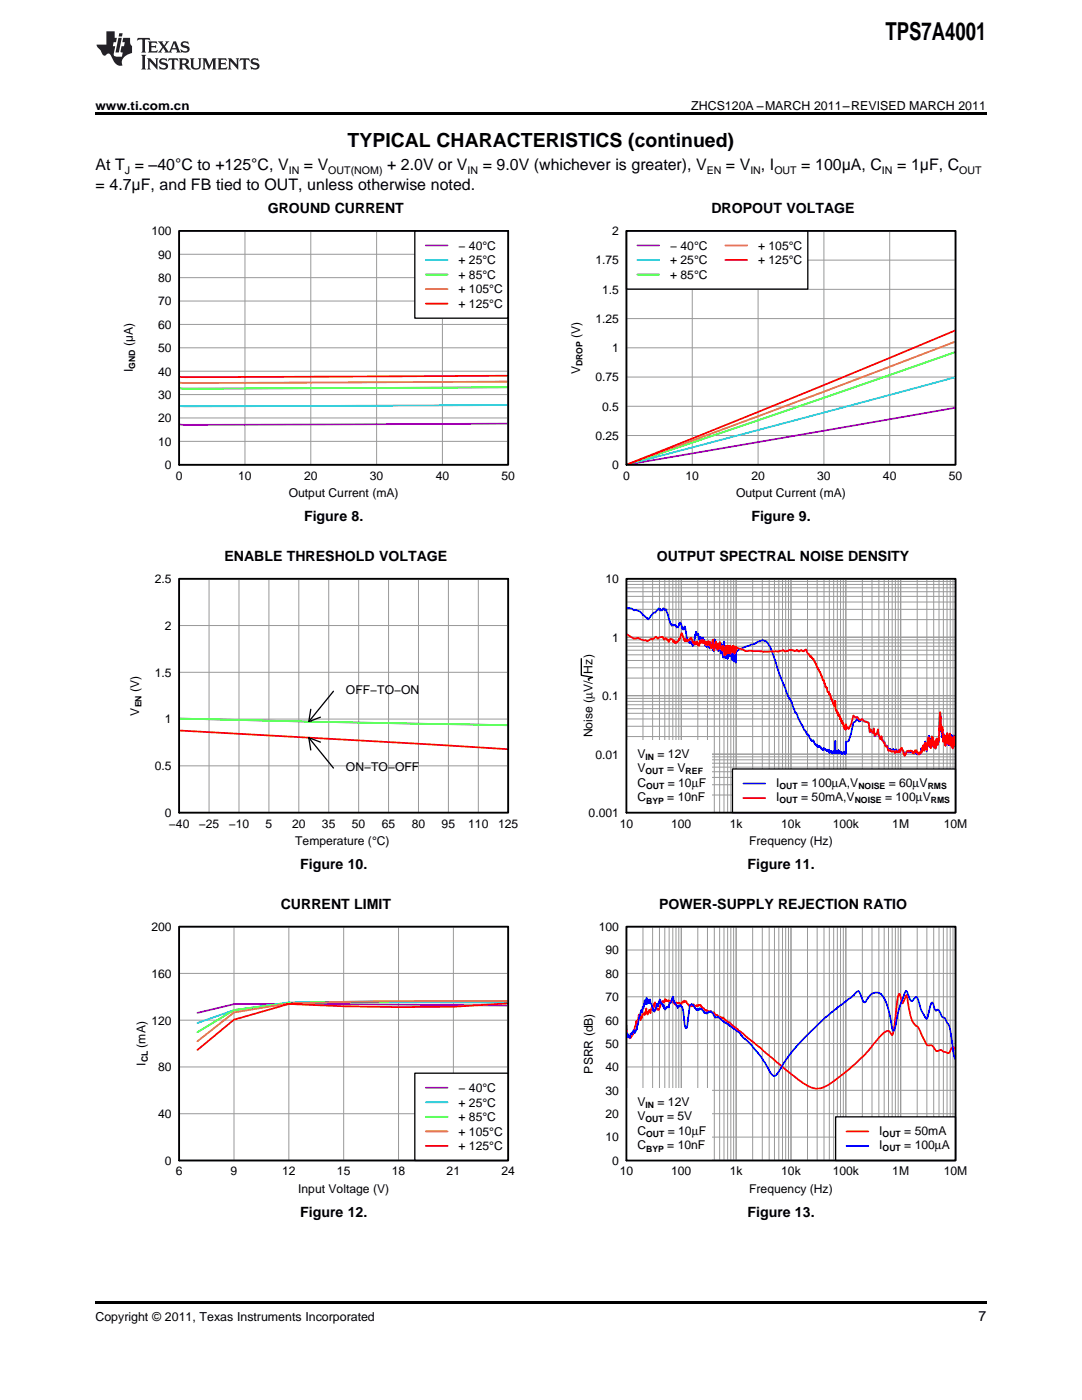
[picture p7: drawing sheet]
<svg xmlns="http://www.w3.org/2000/svg" width="216mm" height="279mm" viewBox="0 0 216 279" stroke-linecap="round" stroke-linejoin="round" font-family="sans-serif">
<g fill="#231f20">
<path d="M27.5 7.6l-.1 .5 .4-.2h.6v.1v2.1l-.2 .4h1l-.3-.4v-2.1l.1-.1h.5l.5 .2-.2-.5zM29.5 8.3l.2 .3v1.5l-.2 .4h1.8l.2-.6a1.04 1.04 0 0 1-1.3 .2v-.7h.6l.3 .2v-.6l-.3 .2h-.6v-.6l.8-.1 .4 .3-.2-.5zM31.5 8.3l.9 1.1-.9 1.1h.8l-.2-.2 .5-.7 .4 .7-.2 .2h1.5l-.1-.2 .1-.4h.9l.1 .4-.2 .2h1l-.3-.3-.7-1.9h-.5l-.9 2-.8-1 .9-1h-.8l.1 .3-.3 .5-.4-.6 .2-.2zM34.7 8.6l.4 1h-.7zM36.3 8.4a.63 .63 0 0 0-.2 .7 .63 .63 0 0 0 .6 .4l.6 .2 .1 .2a.75 .75 0 0 1-.7 .4 .75 .75 0 0 1-.6-.5l.1 .7 .1-.1a1.11 1.11 0 0 0 1.5-.6 1.13 1.13 0 0 0-1.2-.8l-.1-.4a1.04 1.04 0 0 1 1.2 .2l-.2-.5-.1 .1-.5-.2zM28.2 10.9l.2 .4v2.2l-.2 .4h1l-.3-.4v-2.2l.3-.4zM29.3 11.6l.3 .4v1.5l-.3 .4h.8l-.2-.4v-1.3l1.5 1.7v-1.9l.2-.4h-.7l.2 .4v.9l-1.1-1.3zM32 11.8a.62 .62 0 0 0-.2 .7 .62 .62 0 0 0 .6 .4l.6 .1 .1 .3a.76 .76 0 0 1-.7 .3 .76 .76 0 0 1-.6-.4l.1 .7 .1-.1a1.11 1.11 0 0 0 1.5-.6 1.13 1.13 0 0 0-1.2-.8l-.1-.4a1.04 1.04 0 0 1 1.2 .2l-.2-.6-.1 .1-.5-.1zM33.7 11.6l-.2 .6a.61 .61 0 0 1 .8-.3v1.6l-.2 .4h.9l-.2-.4v-1.6a.63 .63 0 0 1 .8 .3l-.2-.6zM35.6 11.6l.3 .4v1.5l-.3 .4h1l-.2-.2v-.8l.5 .2a.76 .76 0 0 0 1.2 .7l-1-1a.58 .58 0 0 0 .6-.5 .58 .58 0 0 0-.5-.6zM36.4 11.9h.1a.45 .45 0 0 1 .5 .1 .45 .45 0 0 1 .1 .5l-.7 .2zM37.9 11.6l.2 .2a2.17 2.17 0 0 0 .3 1.9 .99 .99 0 0 0 1.6-.6v-1.1l.2-.4h-.7l.2 .2a1.92 1.92 0 0 1-.2 1.8 .6 .6 0 0 1-.9-.5v-1.1l.2-.4zM40.4 11.6l.2 .4v1.5l-.2 .4h.7l-.2-.4v-1.4l.8 1.8 .8-1.8v1.4l-.2 .4h.9l-.2-.4v-1.5l.2-.4h-.8l-.6 1.5-.6-1.5zM43.4 11.6l.2 .4v1.5l-.2 .4h1.8l.2-.6a1.04 1.04 0 0 1-1.3 .1v-.6h.5l.4 .2v-.6l-.4 .2h-.5v-.7h.8l.3 .3-.1-.6zM45.5 11.6l.2 .4v1.5l-.2 .4h.7l-.2-.4v-1.3l1.5 1.7v-1.9l.2-.4h-.7l.2 .4v.9l-1.1-1.3zM47.9 11.6l-.1 .6a.61 .61 0 0 1 .8-.3v1.6l-.3 .4h1l-.3-.4 .1-1.6a.63 .63 0 0 1 .7 .3l-.1-.6zM50.2 11.8a.62 .62 0 0 0-.2 .7 .62 .62 0 0 0 .6 .4l.6 .1 .2 .3a.76 .76 0 0 1-.8 .3 .76 .76 0 0 1-.6-.4l.1 .7 .2-.1a1.11 1.11 0 0 0 1.5-.6 1.13 1.13 0 0 0-1.3-.8l-.1-.4a1.04 1.04 0 0 1 1.2 .2l-.1-.6-.2 .1-.5-.1z"/>
<path d="M21.2 6.3v2.6h-1.9l.1 .4 .7 .9a.91 .91 0 0 0 1 .8 .56 .56 0 0 1 .5-.3 .56 .56 0 0 1 .5 .3l.4 .8a1.53 1.53 0 0 0 1.9 1.2 1.54 1.54 0 0 1 1-2.1l.9-.3v-1.4a1.52 1.52 0 0 1-.3-1.6h-1.4l-.2 .8h.5l-.2 .8h-.4l-.2 1v.2l.4 .1-.2 .8a1.93 1.93 0 0 1-1.6-.3l.3-1.8h-.5l.2-.8h.4l.2-.8h-.4v-1.3zM23.6 7.6l-.6 2.9h.7l.6-2.9zM23.8 6.6l-.1 .7h.6l.2-.7z"/>
</g>
<path d="M35.7 46.1h65.7v46.6h-65.7z" fill="none" stroke="#000" stroke-width=".26"/>
<g fill="none" stroke="#999" stroke-width=".2">
<path d="M35.7 46.1h65.7v46.6h-65.7zM35.7 55.4h65.7M35.7 50.7h65.7M48.9 46.1v46.6M62 46.1v46.6M75.1 46.1v46.6M88.3 46.1v46.6M35.7 78.7h65.7M35.7 74.1h65.7M35.7 69.4h65.7M35.7 64.7h65.7M35.7 60.1h65.7"/>
<path d="M35.7 88.1h65.7M35.7 83.4h65.7"/>
</g>
<path d="M101.4 84.5l-64.3 .3-1.4-.2" fill="none" stroke="#9400d3" stroke-width=".35"/>
<path d="M101.4 80.8l-64.3 .3-1.4-.1" fill="none" stroke="#00bfff" stroke-width=".35"/>
<path d="M101.4 77.3l-59.1 .2-5.9 .1-.7-.2" fill="none" stroke="#0f0" stroke-width=".35"/>
<path d="M101.4 76.2l-64.3 .2-1.4-.1" fill="none" stroke="#ee7600" stroke-width=".35"/>
<path d="M101.4 75l-64.3 .3-1.4-.2" fill="none" stroke="#f00" stroke-width=".35"/>
<path d="M82.8 46.1h18.6v17.4h-18.6z" fill="#fff"/>
<path d="M82.8 46.1h18.6v17.4h-18.6zM125 46.1h65.7v46.6h-65.7z" fill="none" stroke="#000" stroke-width=".26"/>
<path d="M85 49h4.3M190.7 81.4l-65.7 11.3" fill="none" stroke="#9400d3" stroke-width=".35"/>
<path d="M85 51.9h4.3M190.7 75.3l-65.7 17.4" fill="none" stroke="#00bfff" stroke-width=".35"/>
<path d="M85 54.8h4.3M190.7 70.2l-26.3 9.2-39.4 13.3" fill="none" stroke="#0f0" stroke-width=".35"/>
<path d="M85 57.7h4.3M190.7 68.1l-26.3 10.1-39.4 14.5" fill="none" stroke="#ee7600" stroke-width=".35"/>
<path d="M85 60.6h4.3M190.7 65.9l-26.3 11-39.4 15.8" fill="none" stroke="#f00" stroke-width=".35"/>
<path d="M35.7 46.1h65.7v46.6h-65.7z" fill="none" stroke="#000" stroke-width=".35"/>
<path d="M125 46.1h65.7v46.6h-65.7zM125 57.7h65.7M125 51.9h65.7M138.1 46.1v46.6M151.3 46.1v46.6M164.4 46.1v46.6M177.5 46.1v46.6M125 75.2h65.7M125 69.4h65.7M125 63.6h65.7M125 86.9h65.7M125 81.1h65.7" fill="none" stroke="#999" stroke-width=".2"/>
<path d="M125 46.1h36.2v11.6h-36.2z" fill="#fff"/>
<path d="M125 46.1h36.2v11.6h-36.2zM35.7 115.5h65.7v46.7h-65.7zM125 115.5h65.7v46.7h-65.7zM66.5 138l-4.9 6M116 131.4v3.4l2.2 .4-.8 .3 .1 .3M61.6 147.2l4.9 6.1M62 141.6l-.4 2.4 2.3-.9M63.9 148.1l-2.3-.9 .4 2.5" fill="none" stroke="#000" stroke-width=".26"/>
<path d="M127.2 49h4.3" fill="none" stroke="#9400d3" stroke-width=".35"/>
<path d="M127.2 51.9h4.3" fill="none" stroke="#00bfff" stroke-width=".35"/>
<path d="M127.2 54.8h4.3M35.7 143.4l65.8 1.3" fill="none" stroke="#0f0" stroke-width=".35"/>
<path d="M144.7 49h4.4" fill="none" stroke="#ee7600" stroke-width=".35"/>
<path d="M144.7 51.9h4.4M125 126.5l1.5 1 .8-.2 1.3 .5 .2-.1a.61 .61 0 0 0 1-.1l.2-.1 .2 .1 .7-.5 .3 .4 .4-.3 .4-.1 .1 .1 .1-.1 .3 .6 .2-.3h.3l.2 .4 .2-.1 .1 .4 .2-.5 .2-.1 .3 .2 .2 .5 .1-.4 .2 .6 .1-.2 .2 .1 .1-.3 .2 .1 .2-.6 .1 .1 .5-1.2 .6 1.6 .1-.5 .2 .4 .1-.2 .2 .2 .1-.3 .2 .1 .3-.5 .6 1.3v-.4l.2 .5 .3-.5v.4l.1-.5 .3 .9 .1-.2v.2l.2-1.1 .1 .5 .1-.3 .1 .2 .2-.5 .1 .7 .3-.5 .2 .8 .2-.6 .2 .6 .1-.2v.2l.1-.7 .2 .4v-.3l.2 1.2 .1-.6 .2 .7 .2-1.8 .2 2.2 .1-1 .1 .5 .1-1.2 .4 1.6 .1-1.2 .2 .9 .1-1.3 .2 1.4 .2-.5 .1 .8 .1-.5v.4v-.3l.1 .2v-.8l.1 1.2 .1-.6 .1 1.4 .1-.9v.8l.1-1.8 .1 1.6v-1.2l.1 .9 .1-1.3 .2 1.5 .2-1.5 .1 .9 .1-.8 .1 1.5v-1.5l.3 1v-.7l.1 .8 .1-1.2v1.2l.1-1.2 .2 1.6v-1.1l.1 .5 .1-.4v.4l.1-.9v.2l1.9 .8 .7-.1 2.8 .2h3.1a1.25 1.25 0 0 1 1.3-.1l.9-.3 .1 .1h.6l.3 .1 .5-.1a.41 .41 0 0 0 .7 0l.6 .2 .4-.4 .8 1.4 .2-.1 .5 .6 1.4 2.7 .5 1.5h.1l.4 1.4h.1l.2 .2 .1 .8 .2 .1 .1-.1 .1 .5h.2l.2 1.1 .7 1.2 .1-1 .1 1.9v-.2l.2 .6 .1-.1 .1 .6 .1-.1 .1 .3 .1-.1 .1 .7 .1-.2 .2 .6h.1l.1 .6 .1-.3v.3l.1-.1 .1 .6v-.1l.2 .5v-.2l.1 .4 .1-1.1v.3l.5 .7 .5-1 .5-1.7 .4 .4 .4-.1 .3 .5 .3 .1 .3-.2 .3 .4 1 .3 .3 1.9 .2-.5 .4 .7 .1-.9 .2 1.4 .4-.4h.1l.2-.9 .1 1.2 .3 .8h.2l.1-.6 .1 .9 .5 .5 .1 .6 .5 .1 .2 .8h.2l.1-.2 .1 .3 .3 .1 .2-.1 .3 .1v.3l.3-.5 .2 .3h.3l.1-.4 .1 .4 .2-.7 .1 .1 .1-.3 .6 1.6 .4-.8 .1 .1 .2-.3 .2 .2v-.1l.3-.1 .2 .1 .2 .4 .2-.2 .2 .1 .1-.5 .2 .3 .1-.3v.5l.2-.1 .2 .5 .1-.2 .1 .1 .1-.4 .2 .2 .1-.5v.3v-.2l.1 .1 .1-.9v.4l.1-.1 .1-.7 .1 1.1v-1l.1 .7 .2-1.3v1.1l.1 .1v-.7l.1 .9h.1v-1.3l.1 .6v-.1l.1-1.5 .1 1.4v-1.5l.1 1.4 .1 .2v-1.2v1.4l.1-1.2 .1 1.5 .2-2.3 .1 1.4 .1-1.3v1.4l.1 .3v-.7v.7l.2-.9v1.3l.1-.6 .1 .6v-.7l.1 .8 .2-1.8v1v-.1l.1-.9v.9v.1l.1-.9v1l.2-1.3v.5v-.1l.3-5.6 .2 3.7 .1-.4v.7l.1-1 .2 2.9 .1-1.2 .1 1v-1.1l.2 2.1 .1-1.9 .2 1.4v-1.5l.1 1v-1.5l.2 1.9v-1.2v1.5l.1-1.6 .1 1.5v-1.4l.1 1.6 .1-2.2 .1 2.4v-1.6l.1 1.3 .1-1.4v1.4v-1.1l.2 2 .1-1.5 .1 1v-1.4v1.1v-1.7l.2 1.9 .1-1.5v1.3l.1-.9M35.7 145.8l65.8 3.7" fill="none" stroke="#f00" stroke-width=".35"/>
<path d="M125 46.1h65.7v46.6h-65.7zM35.7 115.5h65.7v46.7h-65.7z" fill="none" stroke="#000" stroke-width=".35"/>
<g fill="none" stroke="#999" stroke-width=".2">
<path d="M35.7 115.5h65.7v46.7h-65.7zM41.7 115.5v46.7M47.7 115.5v46.7M53.7 115.5v46.7M59.6 115.5v46.7M65.6 115.5v46.7M71.6 115.5v46.7M77.5 115.5v46.7M83.5 115.5v46.7M89.5 115.5v46.7M95.4 115.5v46.7M125 115.5h65.7v46.7h-65.7z"/>
<path d="M125 119h65.7M125 118.1h65.7M125 117.3h65.7M125 116.6h65.7M125 116h65.7M128.3 115.5v46.7M130.2 115.5v46.7M131.6 115.5v46.7M132.6 115.5v46.7M133.5 115.5v46.7M134.2 115.5v46.7M134.9 115.5v46.7"/>
<path d="M135.4 115.5v46.7M135.9 115.5v46.7M139.2 115.5v46.7M141.2 115.5v46.7M142.5 115.5v46.7M143.6 115.5v46.7M144.5 115.5v46.7M145.2 115.5v46.7M145.8 115.5v46.7M146.4 115.5v46.7M146.9 115.5v46.7M150.2 115.5v46.7"/>
<path d="M152.1 115.5v46.7M153.5 115.5v46.7M154.5 115.5v46.7M155.4 115.5v46.7M156.1 115.5v46.7M156.8 115.5v46.7M157.3 115.5v46.7M157.8 115.5v46.7M161.1 115.5v46.7M163.1 115.5v46.7M164.4 115.5v46.7M165.5 115.5v46.7"/>
<path d="M166.3 115.5v46.7M167.1 115.5v46.7M167.7 115.5v46.7M168.3 115.5v46.7M168.8 115.5v46.7M172.1 115.5v46.7M174 115.5v46.7M175.4 115.5v46.7M176.4 115.5v46.7M177.3 115.5v46.7M178 115.5v46.7M178.7 115.5v46.7"/>
<path d="M179.2 115.5v46.7M179.7 115.5v46.7M183 115.5v46.7M184.9 115.5v46.7M186.3 115.5v46.7M187.4 115.5v46.7M188.2 115.5v46.7M189 115.5v46.7M189.6 115.5v46.7M190.2 115.5v46.7M35.7 134.2h65.7M35.7 124.8h65.7"/>
<path d="M125 140h65.7M125 139.4h65.7M125 138.8h65.7M125 135.3h65.7M125 133.3h65.7M125 131.8h65.7M125 130.7h65.7M125 129.8h65.7M125 129h65.7M125 128.3h65.7M125 127.7h65.7M125 127.2h65.7"/>
<path d="M125 123.7h65.7M125 121.6h65.7M125 120.1h65.7M35.7 152.8h65.7M35.7 143.5h65.7M125 158.7h65.7M125 156.6h65.7M125 155.2h65.7M125 154h65.7M125 153.1h65.7M125 152.3h65.7M125 151.6h65.7"/>
<path d="M125 151h65.7M125 150.5h65.7M125 147h65.7M125 144.9h65.7M125 143.5h65.7M125 142.4h65.7M125 141.4h65.7M125 140.6h65.7"/>
</g>
<path d="M125 121.4l.6-.1 .5 .1 .4 .4 .4-.1a1.72 1.72 0 0 1 1.4 1l1 .9 1.1-1.3h.3l.7-.9 .2 .3 .1-.2 .1 .4 .2-.2 .1 .1 .3-.4 .1 .2 .1-.2 .1 .4h.1l.2-.2 .6 2.3 .4 1 .1-.3 .4 .2 .2-.1 .4 .5 .2-.1 .2-.6 .1 .1 .2-.4 .4 1.4v-.2l.2 .2 .2-.6 .5 2.7 .1 .2h.2v.3l.1-.2 .1 .4 .1-.3h.1v.3l.1-.4v.2l.1-.1 .2 .8 .2-.1 .1-.4 .4-2.3 .1 .7 .2-.4 .1 .4v-.3l.2 1.2 .3-.6 .2 .9 .3-.8 .4 1.7 .1-.3 .2 .5 .2-1 .4 1.3 .1-1 .1 .5 .1-.7v.4l.1-.3 .1 .9v-.1l.1 .2v-.3l.2 1 .2-2.4 .1 1.6v-.2l.1 .4 .1-.8 .3 1v-.4l.1 .4v-.2v.5l.1-.6 .1 .6 .1-.2 .2-1.4 .1 2.1 .1-1.8 .3 2.6 .2-3.1 .3 3.3 .1-1.6 .1 .9 .1-.8 .1 1.6 .2-1.4 .1 .9 .1-.9 .1 .8 .1-.9 .2 1.6 .1-2 .1 1.8v-1.6l.1 2.1 .1-1.3 .1 1.3v-1.4l.1 1.3 .1-1.4 .1 1.9 .1-2.2 .5-.5 2.5-1 .8-.2 .5-.4 .5-.1a1.43 1.43 0 0 1 1.9 1l2.1 6.2 1 2.2a5.5 5.5 0 0 0 1 2.4l.9 2.4 .5 .6 1.3 3 .4 .3 .3 .6h.2l.3 .9 .4 .4 .3-.1 .3 .7 .3 .3 .1-.2 .2 .5 .2-.3 .1 .3 .2-.1 .2 .4v-.1l.2 .3 .3-.3 .1 .3 .1-.2 .4 .4 .1-.2 .2 .2 .1-.1 .1 .6 .1-.4 .1 .2 .1-.2 .3 .5 .1-.5 .1 .2 .1-.2 .2 .3 .1-2.3v2.1h.1l.1 .3 .1-.3 .2 .4 .1-.6 .2 .5 .1-.3 .2 .3v-.3l.3 .5 .2-.4 .1 .2v-.3l.2 .3v-.3l.1 .5 .1-2.4 .5-.2 1-3.7 .4-.2 .4-.6 .3 .6 .6-.4 .3 .4h.6l.4 .3 .3 1.9 .2-.5 .2 .5h.2l.1-.8 .2 1.6 .4-.5h.1l.2-.9 .1 1.2 .2 .1 .1 .5 .2 .1 .1-.5 .1 .7h.1l.4 .4 .1 .6 .5 .2 .2 .8 .1-.1 .1 .1 .1-.2 .1 .2 .2 .1 .3-.3 .3 .4 .3-.4 .4 .6 .2-.4 .2 .5 .1-.5h.1l.2-.3v.4h.2l.1 .5 .1-.2 .1 .6 .4-.7v.1l.4-.2 .1 .2v-.1l.3 .1 .2-.3 .3 .6 .1-.2 .1 .2h.1l.1-.6v.2l.3-.1 .1 .6 .1-.1 .2 .1 .1-.2 .1 .2 .3-.5v-.7l.2 .5 .1-.6v.5h.1l.1-.9 .1 .8v-1.1l.1 .8 .2-1.3v1.1l.1 .3v-.6l.1 1.1 .1-1.4v.6l.1-.4 .1-1.4 .1 1.2v-1.7l.1 1.8 .1-1.3v.2v1.5l.1 .1v-1.2l.1 1.3 .1-1.9 .1 1v-1.4l.1 1.6 .1-1.4 .1 1.9v-1.1v.9l.2-.7v1.1l.1-.5 .1 .5v-.5l.1 .7 .2-1.9v.9l.1-1.1v1.2l.1-.9v1l.2-1.2v.5l.3-5.6 .3 4.8 .1-1.2 .1 .7 .1-.7v1.8l.1-.7v.8v-1l.1 .8v-1l.3 2.1v-1.4l.1 1.3 .1-1.6 .1 .9v-1.6v1.5l.1-1.2 .1 1.6v-1.2v1.7l.1-2 .1 1.9 .2-1.9 .1 1.8v-1.6l.1 1.4v-1.3v1.2l.1-1.5 .1 2.1v-.8v1.2l.1-1.5 .1 1.6 .1-2.5 .1 2.1 .1-1.7 .1 1.4 .1-.7" fill="none" stroke="#00f" stroke-width=".35"/>
<path d="M146.2 153.5h44.5v8.7h-44.5z" fill="#fff"/>
<path d="M146.2 153.5h44.5v8.7h-44.5z" fill="none" stroke="#000" stroke-width=".26"/>
<path d="M148.3 156.4h4.4" fill="none" stroke="#00f" stroke-width=".35"/>
<path d="M148.3 159.3h4.4" fill="none" stroke="#f00" stroke-width=".35"/>
<path d="M125 147.7h17v14.5h-17z" fill="#fff"/>
<path d="M125 115.5h65.7v46.7h-65.7z" fill="none" stroke="#000" stroke-width=".35"/>
<path d="M35.7 184.9h65.7v46.7h-65.7z" fill="none" stroke="#000" stroke-width=".26"/>
<path d="M35.7 184.9h65.7v46.7h-65.7zM35.7 194.3h65.7M46.7 184.9v46.7M57.6 184.9v46.7M68.6 184.9v46.7M79.5 184.9v46.7M90.5 184.9v46.7M35.7 212.9h65.7M35.7 203.6h65.7M35.7 222.3h65.7" fill="none" stroke="#999" stroke-width=".2"/>
<path d="M101.4 200.7l-43.8-.4-10.9 .1-7.3 1.7" fill="none" stroke="#9400d3" stroke-width=".35"/>
<path d="M101.4 200.1h-43.8l-10.9 1.5-7.3 2.6" fill="none" stroke="#00bfff" stroke-width=".35"/>
<path d="M101.4 199.8l-32.8 .1-11 .3-10.9 1.4-7.3 4.4" fill="none" stroke="#0f0" stroke-width=".35"/>
<path d="M101.4 199.7a1400 1400 0 0 0-43.8 .5l-10.9 1.9-7.3 5.7" fill="none" stroke="#ee7600" stroke-width=".35"/>
<path d="M101.4 200.2l-10.9 .7-11 .1-10.9-.2-11-.4-10.9 3.1-7.3 6" fill="none" stroke="#f00" stroke-width=".35"/>
<path d="M82.8 214.2h18.6v17.4h-18.6z" fill="#fff"/>
<path d="M125 184.9h65.7v46.7h-65.7zM82.8 214.2h18.6v17.4h-18.6z" fill="none" stroke="#000" stroke-width=".26"/>
<path d="M85 217.1h4.3" fill="none" stroke="#9400d3" stroke-width=".35"/>
<path d="M85 220h4.3" fill="none" stroke="#00bfff" stroke-width=".35"/>
<path d="M85 222.9h4.3" fill="none" stroke="#0f0" stroke-width=".35"/>
<path d="M85 225.8h4.3" fill="none" stroke="#ee7600" stroke-width=".35"/>
<path d="M125 204.6l.1 2.4 .1-.5 .2 .5 .1-.3 .1 .5 .1-.4 .2 .3v-.5l.1 .2 .2-.4h.1l.6-2.6 .1 .3 .3-.5v.1l.2-1.2v.7l.2-.3 .1 .7 .1-.6 .2 .2 .1-.9 .2 .2 .1-.3 .1 .4 .4-1.3v.8l.1-.1 .1 .5 .4-1 .2 .7 .2-1h.1l.1-.4 .1 .2 .4-.9 .1 1h.2l.1 .4 .2-.1 .1 .2 .6-1.7 .1 .2 .2-.4 .1 .4 .3-.7 .2 .4 .1-.2 .1 .2 .3-.2 .2 .5 .1-.2v.1l.3-.3 .2 .1 .2 .4 .4 .3 .2-.4 .2 .1 .3-.1 .4 .4 .3-.6 .2 .2 .1-.4 .2 .2 .2-.1 .5 .9 .2-.1 .4 .2 .4-.4 .2 .4 .4-.2 .3 .2 .1-.2 .3 .1 .1-.1 .1 .2h.1l.2 .4h.3l.2 .4 .2-.1 .1 .3 .1-.2 .1 .2h.3a.61 .61 0 0 1 .7 .4l.2-.2 .1 .1a.65 .65 0 0 0 .7 .5l.1 .3 .4 .1 .1-.1 .3 .3 .2-.1 .9 .9a.9 .9 0 0 1 .9 .5l5.9 4.8 .8 .8 6.3 5.2 2 1.4 .8 .3 1 .3 1.4-.3 1.1-.6 4-3 3.2-2.9 3-3.6 1.3-1.1a1.02 1.02 0 0 1 1.1 .8 13.4 13.4 0 0 0 .8-4.8l.3-2.2 .3-1.2 .2 .2 .4 1.6 .9-1.6a16 16 0 0 0 1.3 5.5l.3 .4a3.8 3.8 0 0 1 1.5 2.3l.5 1a.94 .94 0 0 0 1.4 .8l.4 .5a.71 .71 0 0 0 1.1 .5 .73 .73 0 0 1 .9 .3l.4 .1a.5 .5 0 0 0 .6 .2 .5 .5 0 0 0 .3-.5 .55 .55 0 0 1 .8-.6l.3 .6M85 228.7h4.3" fill="none" stroke="#f00" stroke-width=".35"/>
<path d="M35.7 184.9h65.7v46.7h-65.7z" fill="none" stroke="#000" stroke-width=".35"/>
<g fill="none" stroke="#999" stroke-width=".2">
<path d="M125 184.9h65.7v46.7h-65.7zM125 198.9h65.7M125 194.3h65.7M125 189.6h65.7M128.3 184.9v46.7M130.2 184.9v46.7M131.6 184.9v46.7M132.6 184.9v46.7M133.5 184.9v46.7M134.2 184.9v46.7M134.9 184.9v46.7M135.4 184.9v46.7"/>
<path d="M135.9 184.9v46.7M139.2 184.9v46.7M141.2 184.9v46.7M142.5 184.9v46.7M143.6 184.9v46.7M144.5 184.9v46.7M145.2 184.9v46.7M145.8 184.9v46.7M146.4 184.9v46.7M146.9 184.9v46.7M150.2 184.9v46.7M152.1 184.9v46.7"/>
<path d="M153.5 184.9v46.7M154.5 184.9v46.7M155.4 184.9v46.7M156.1 184.9v46.7M156.8 184.9v46.7M157.3 184.9v46.7M157.8 184.9v46.7M161.1 184.9v46.7M163.1 184.9v46.7M164.4 184.9v46.7M165.5 184.9v46.7M166.3 184.9v46.7"/>
<path d="M167.1 184.9v46.7M167.7 184.9v46.7M168.3 184.9v46.7M168.8 184.9v46.7M172.1 184.9v46.7M174 184.9v46.7M175.4 184.9v46.7M176.4 184.9v46.7M177.3 184.9v46.7M178 184.9v46.7M178.7 184.9v46.7M179.2 184.9v46.7"/>
<path d="M179.7 184.9v46.7M183 184.9v46.7M184.9 184.9v46.7M186.3 184.9v46.7M187.4 184.9v46.7M188.2 184.9v46.7M189 184.9v46.7M189.6 184.9v46.7M190.2 184.9v46.7M125 217.6h65.7M125 212.9h65.7M125 208.3h65.7"/>
<path d="M125 203.6h65.7M125 226.9h65.7M125 222.3h65.7"/>
</g>
<path d="M125 207.1l.2-.8 .2 .7 .1-.3 .2 .4 .1-.8 .2-.1 .1 .3 .1-.6 .3-.3 .2 .6 .3-.9 .1 .1 .4-2.7 .2-.1 .3-1.1 .1 .6 .1-.1v-1.1l.2 .4 .2-1.7 .2 .8 .2-1.3 .1 1.3 .3-.9 .2 .7 .1-.8 .1 .8 .4 .7 .1 .7v-.3l.3 .6 .5-1.6 .2 .5 .4-1.4 .2 .8 .3 .1 .1 .6 .1-.3 .1 .7 .1-.1 .2 .3v-.4l.3-.2 .1 .2 .2-.3 .1 .2 .1-.9 .1 .1 .1-.1 .5-1.2 .2 1.2v-.2l.7 1.3 .1-.3 .2 .1 .2-.4 .4 .3 .3 1.1 .2 2.5 .2 .7h.2l.2-.6 .5-4 .3-.2 .4 .2 .2 .5 .4 .5 .1-.2 .1 .1 .2-.1 .2 .1v-.3l.3 .3 .1-.2 .2 .4 .3 .1 .1 .4 .2-.1 .2 .2v-.2l.2 .1 .1-.2h.5l.1-.2 .8 1.3h.5l.1-.2 .2 .3 .9 .6 .1 .2h.2l.2 .3 .5 .1 .2 .4 1.9 1.2 .8 1.1 1.2 1 2.1 2.4 1.4 2.3a3.4 3.4 0 0 0 1.6 2l.8-.9 2.2-3.5 2.8-3.2 4.2-4.1 5.2-4 1.1-1.1a.4 .4 0 0 1 .4-.2 .4 .4 0 0 1 .3 .5l.7 1.7h.4l.2-.5a2.33 2.33 0 0 1 1.7-1.4h.7a3.3 3.3 0 0 1 1.7 2.6l1 4.6 .3 .4 .2-.4 .2-.7a20.7 20.7 0 0 1 2.1-6.8l.2 .2 .3 .6a1.42 1.42 0 0 0 .7 1.2l.3-.4a.49 .49 0 0 1 .6-.4 .49 .49 0 0 1 .3 .6 7.2 7.2 0 0 0 1.7 3.7l.8-2.7 .3-.5 .7 1.6a.46 .46 0 0 1 .6-.1 .46 .46 0 0 1 .3 .4l.1 .4a.96 .96 0 0 0 .9 .8l.5 1a2.69 2.69 0 0 1 .6 2l.4 2.4a6.5 6.5 0 0 0 .6 2.8" fill="none" stroke="#00f" stroke-width=".35"/>
<path d="M166.7 222.9h24v8.7h-24z" fill="#fff"/>
<path d="M166.7 222.9h24v8.7h-24z" fill="none" stroke="#000" stroke-width=".26"/>
<path d="M168.9 225.8h4.4" fill="none" stroke="#f00" stroke-width=".35"/>
<path d="M168.9 228.7h4.4" fill="none" stroke="#00f" stroke-width=".35"/>
<path d="M125 217.1h17v14.5h-17z" fill="#fff"/>
<path d="M125 184.9h65.7v46.7h-65.7z" fill="none" stroke="#000" stroke-width=".35"/>
<path d="M19 259.7h177.8v.5h-177.8z" fill="#000"/>
<g fill="#fff">
<path d="M156.1 244.6h.4v.7h-.4z"/>
<path d="M66.9 244.6h.3v.7h-.3z"/>
<path d="M156.1 175.2h.4v.7h-.4z"/>
<path d="M66.9 175.2h.3v.7h-.3z"/>
<path d="M156.1 105.8h.4v.7h-.4z"/>
<path d="M66.9 105.8h.3v.7h-.3z"/>
</g>
<path d="M19 22.5h177.8v.5h-177.8z" fill="#000"/>
<text font-size="4.9" x="176.7" y="7.9">TPS7A4001</text>
<text font-size="3.9" x="69.4" y="29.3">TYPICAL CHARACTERISTICS (continued)</text>
<g font-size="3.2">
<text x="19" y="34">At T = –40°C to +125°C, V</text>
<text x="60.6" y="34">= V</text>
<text x="77.2" y="34">+ 2.0V or V</text>
<text x="96.3" y="34">= 9.0V (whichever is greater), V</text>
<text x="144.9" y="34">= V , I</text>
<text x="159.9" y="34">= 100µA, C</text>
<text x="179" y="34">= 1μF, C</text>
<text x="19" y="37.9">= 4.7μF, and FB tied to OUT, unless otherwise noted.</text>
</g>
<g font-size="2.8">
<text x="53.4" y="42.5">GROUND CURRENT</text>
<text x="142" y="42.5">DROPOUT VOLTAGE</text>
<text x="60.7" y="104">Figure 8.</text>
<text x="149.9" y="104">Figure 9.</text>
<text x="44.8" y="112">ENABLE THRESHOLD VOLTAGE</text>
<text x="131.1" y="112">OUTPUT SPECTRAL NOISE DENSITY</text>
<text x="59.9" y="173.4">Figure 10.</text>
<text x="149.2" y="173.4">Figure 11.</text>
<text x="56" y="181.4">CURRENT LIMIT</text>
<text x="131.5" y="181.4">POWER-SUPPLY REJECTION RATIO</text>
<text x="59.9" y="242.9">Figure 12.</text>
<text x="149.2" y="242.9">Figure 13.</text>
<text x="195.3" y="263.6">7</text>
</g>
<g font-size="2.5">
<text x="19" y="21.9">www.ti.com.cn</text>
<text x="137.9" y="21.9">ZHCS120A –MARCH 2011–REVISED MARCH 2011</text>
<text x="19" y="263.6">Copyright © 2011, Texas Instruments Incorporated</text>
</g>
<g font-size="2.4">
<text x="30.2" y="46.9">100</text>
<text x="122.2" y="46.9">2</text>
<text x="31.6" y="51.6">90</text>
<text x="91.5" y="49.9">− 40°C</text>
<text x="91.5" y="52.8">+ 25°C</text>
<text x="118.8" y="52.8">1.75</text>
<text x="133.7" y="49.9">− 40°C</text>
<text x="133.7" y="52.8">+ 25°C</text>
<text x="151.3" y="49.9">+ 105°C</text>
<text x="151.3" y="52.8">+ 125°C</text>
<text x="31.6" y="56.3">80</text>
<text x="91.5" y="55.7">+ 85°C</text>
<text x="91.5" y="58.6">+ 105°C</text>
<text x="120.1" y="58.6">1.5</text>
<text x="133.7" y="55.7">+ 85°C</text>
<text x="31.6" y="65.6">60</text>
<text x="31.6" y="61">70</text>
<text x="91.5" y="61.5">+ 125°C</text>
<text x="118.8" y="64.4">1.25</text>
<text x="26.5" y="69.1" transform="rotate(-90 26.5 69.1)">(µA)</text>
<text x="31.6" y="70.3">50</text>
<text x="115.8" y="67.4" transform="rotate(-90 115.8 67.4)">(V)</text>
<text x="122.2" y="70.3">1</text>
<text x="26.5" y="74.3" transform="rotate(-90 26.5 74.3)">I</text>
<text x="31.6" y="75">40</text>
<text x="115.8" y="74.7" transform="rotate(-90 115.8 74.7)">V</text>
<text x="118.8" y="76.1">0.75</text>
<text x="31.6" y="79.6">30</text>
<text x="120.1" y="82">0.5</text>
<text x="31.6" y="89">10</text>
<text x="31.6" y="84.3">20</text>
<text x="118.8" y="87.8">0.25</text>
<text x="32.9" y="93.6">0</text>
<text x="35.1" y="95.7">0</text>
<text x="47.5" y="95.7">10</text>
<text x="60.7" y="95.7">20</text>
<text x="73.8" y="95.7">30</text>
<text x="86.9" y="95.7">40</text>
<text x="100.1" y="95.7">50</text>
<text x="122.2" y="93.6">0</text>
<text x="124.3" y="95.7">0</text>
<text x="136.8" y="95.7">10</text>
<text x="149.9" y="95.7">20</text>
<text x="163.1" y="95.7">30</text>
<text x="176.2" y="95.7">40</text>
<text x="189.3" y="95.7">50</text>
<text x="57.6" y="99.2">Output Current (mA)</text>
<text x="146.9" y="99.2">Output Current (mA)</text>
<text x="30.9" y="116.4">2.5</text>
<text x="120.8" y="116.4">10</text>
<text x="32.9" y="125.7">2</text>
<text x="122.2" y="128">1</text>
<text x="30.9" y="135">1.5</text>
<text x="27.8" y="142.8" transform="rotate(-90 27.8 142.8)">V</text>
<text x="27.8" y="138.1" transform="rotate(-90 27.8 138.1)">(V)</text>
<text x="69" y="138.5">OFF−TO−ON</text>
<text x="120.1" y="139.7">0.1</text>
<text x="32.9" y="144.4">1</text>
<text x="118.2" y="147.2" transform="rotate(-90 118.2 147.2)">Noise (µV/ Hz)</text>
<text x="30.9" y="153.7">0.5</text>
<text x="69" y="153.9">ON−TO−OFF</text>
<text x="118.8" y="151.4">0.01</text>
<text x="127.2" y="151.2">V</text>
<text x="127.2" y="154.1">V</text>
<text x="131.2" y="151.2">= 12V</text>
<text x="133.1" y="154.1">= V</text>
<text x="127.2" y="159.9">C</text>
<text x="127.2" y="157">C</text>
<text x="133.2" y="159.9">= 10nF</text>
<text x="133.2" y="157">= 10µ</text>
<text x="139.4" y="157">F</text>
<text x="154.9" y="157">I</text>
<text x="154.9" y="159.9">I</text>
<text x="159.9" y="157">= 100</text>
<text x="159.9" y="159.9">= 50mA,V</text>
<text x="166" y="157">µ</text>
<text x="167.4" y="157">A,V</text>
<text x="176.6" y="159.9">= 100µV</text>
<text x="177.3" y="157">= 60µ</text>
<text x="183.5" y="157">V</text>
<text x="32.9" y="163">0</text>
<text x="33.7" y="165.2">−40</text>
<text x="39.7" y="165.2">−25</text>
<text x="45.6" y="165.2">−10</text>
<text x="53" y="165.2">5</text>
<text x="58.3" y="165.2">20</text>
<text x="64.2" y="165.2">35</text>
<text x="70.2" y="165.2">50</text>
<text x="76.2" y="165.2">65</text>
<text x="82.2" y="165.2">80</text>
<text x="88.1" y="165.2">95</text>
<text x="93.4" y="165.2">110</text>
<text x="99.4" y="165.2">125</text>
<text x="117.5" y="163">0.001</text>
<text x="123.7" y="165.2">10</text>
<text x="133.9" y="165.2">100</text>
<text x="145.6" y="165.2">1k</text>
<text x="155.9" y="165.2">10k</text>
<text x="166.2" y="165.2">100k</text>
<text x="178" y="165.2">1M</text>
<text x="188.3" y="165.2">10M</text>
<text x="58.9" y="168.6">Temperature (°C)</text>
<text x="149.5" y="168.6">Frequency (Hz)</text>
<text x="30.2" y="185.8">200</text>
<text x="119.5" y="185.8">100</text>
<text x="120.8" y="190.5">90</text>
<text x="30.2" y="195.1">160</text>
<text x="120.8" y="195.1">80</text>
<text x="120.8" y="199.8">70</text>
<text x="29" y="209.1" transform="rotate(-90 29 209.1)">(mA)</text>
<text x="30.2" y="204.5">120</text>
<text x="120.8" y="209.1">50</text>
<text x="120.8" y="204.5">60</text>
<text x="29" y="212.7" transform="rotate(-90 29 212.7)">I</text>
<text x="31.6" y="213.8">80</text>
<text x="118.3" y="214.3" transform="rotate(-90 118.3 214.3)">PSRR (dB)</text>
<text x="120.8" y="213.8">40</text>
<text x="91.5" y="218">− 40°C</text>
<text x="91.5" y="220.9">+ 25°C</text>
<text x="120.8" y="218.5">30</text>
<text x="127.2" y="220.6">V</text>
<text x="131.2" y="220.6">= 12V</text>
<text x="31.6" y="223.1">40</text>
<text x="91.5" y="223.8">+ 85°C</text>
<text x="91.5" y="226.7">+ 105°C</text>
<text x="120.8" y="227.8">10</text>
<text x="120.8" y="223.1">20</text>
<text x="127.2" y="223.5">V</text>
<text x="127.2" y="226.4">C</text>
<text x="133.1" y="223.5">= 5V</text>
<text x="133.2" y="226.4">= 10µ</text>
<text x="139.4" y="226.4">F</text>
<text x="175.4" y="226.4">I</text>
<text x="180.4" y="226.4">= 50mA</text>
<text x="32.9" y="232.5">0</text>
<text x="91.5" y="229.6">+ 125°C</text>
<text x="122.2" y="232.5">0</text>
<text x="127.2" y="229.4">C</text>
<text x="133.2" y="229.4">= 10nF</text>
<text x="175.4" y="229.3">I</text>
<text x="180.4" y="229.3">= 100</text>
<text x="186.6" y="229.3">µ</text>
<text x="188" y="229.3">A</text>
<text x="35.1" y="234.6">6</text>
<text x="46" y="234.6">9</text>
<text x="56.3" y="234.6">12</text>
<text x="59.5" y="238.1">Input Voltage (V)</text>
<text x="67.2" y="234.6">15</text>
<text x="78.2" y="234.6">18</text>
<text x="89.1" y="234.6">21</text>
<text x="100.1" y="234.6">24</text>
<text x="123.7" y="234.6">10</text>
<text x="133.9" y="234.6">100</text>
<text x="145.6" y="234.6">1k</text>
<text x="149.5" y="238.1">Frequency (Hz)</text>
<text x="155.9" y="234.6">10k</text>
<text x="166.2" y="234.6">100k</text>
<text x="178" y="234.6">1M</text>
<text x="188.3" y="234.6">10M</text>
</g>
<g font-size="2.1">
<text x="24.9" y="34.6">J</text>
<text x="57.6" y="34.6">IN</text>
<text x="65.5" y="34.6">OUT(NOM)</text>
<text x="93.3" y="34.6">IN</text>
<text x="141" y="34.6">EN</text>
<text x="149.7" y="34.6">IN</text>
<text x="154.5" y="34.6">OUT</text>
<text x="176" y="34.6">IN</text>
<text x="191.4" y="34.6">OUT</text>
</g>
<g font-size="1.7">
<text x="27" y="73.6" transform="rotate(-90 27 73.6)">GND</text>
<text x="116.2" y="73.1" transform="rotate(-90 116.2 73.1)">DROP</text>
<text x="28.2" y="141.2" transform="rotate(-90 28.2 141.2)">EN</text>
<text x="128.8" y="151.7">IN</text>
<text x="128.8" y="154.5">OUT</text>
<text x="136.8" y="154.5">REF</text>
<text x="128.9" y="160.4">BYP</text>
<text x="128.9" y="157.4">OUT</text>
<text x="155.5" y="157.4">OUT</text>
<text x="155.5" y="160.3">OUT</text>
<text x="170.6" y="160.3">NOISE</text>
<text x="171.3" y="157.4">NOISE</text>
<text x="185.1" y="157.4">RMS</text>
<text x="185.7" y="160.3">RMS</text>
<text x="29.5" y="212" transform="rotate(-90 29.5 212)">CL</text>
<text x="128.8" y="221.1">IN</text>
<text x="128.8" y="224">OUT</text>
<text x="128.9" y="226.9">OUT</text>
<text x="176.1" y="226.9">OUT</text>
<text x="128.9" y="229.8">BYP</text>
<text x="176.1" y="229.7">OUT</text>
</g>
</svg>
